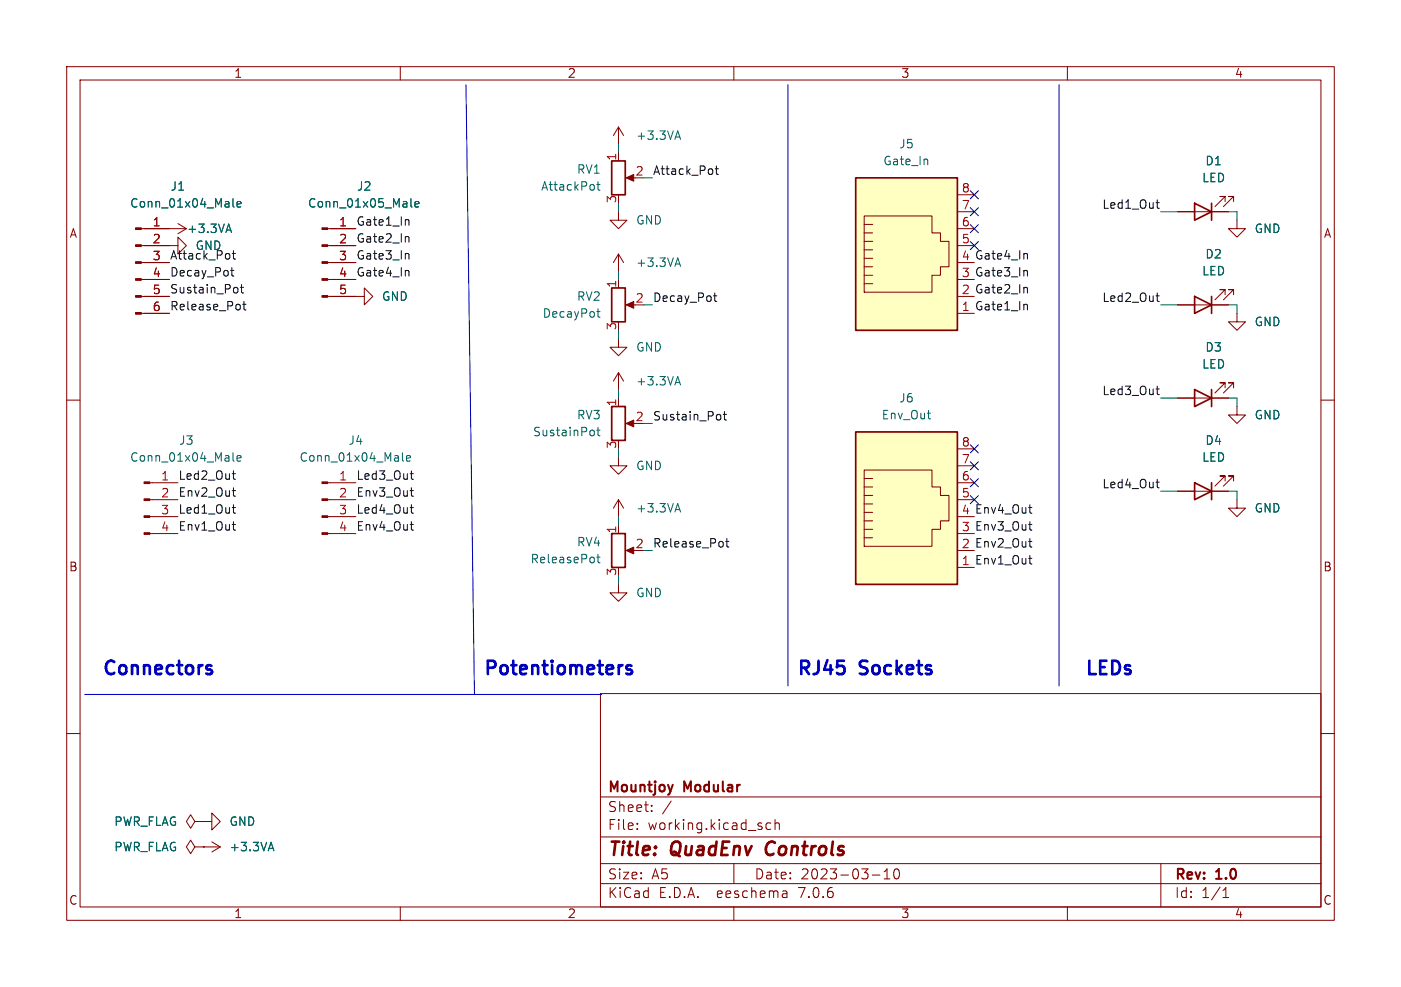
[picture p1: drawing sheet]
<svg xmlns="http://www.w3.org/2000/svg" width="210mm" height="148mm" viewBox="0 0 210 148" stroke-linecap="round" stroke-linejoin="round" font-family="sans-serif">
<g fill="none" stroke="#840000" stroke-width=".15">
<path d="M10 10h190v128h-190zM12 12h186v124h-186zM60 10v2M92.7 19.1v2.5M92.7 19.1l-.8 1.2M92.7 19.1l.8 1.2M110 10v2M160 10v2M21.2 36.8h5.5v1.3l1.2-1.3-1.2-1.2v1.2M21.2 34.3h6.7M21.2 39.4h4.2M26.7 33.5l1.2 .8"/>
<path d="M27.9 34.3l-1.2 .8M49.1 36.8h4.2M49.1 34.3h4.2M49.1 39.4h4.2M92.7 31.8v1.2h-1.3l1.3 1.3 1.3-1.3h-1.3M92.7 22.9v1.2M92.7 38.1v2.5M92.7 38.1l-.8 1.3M92.7 38.1l.8 1.3M94.2 26.7h1M129.5 38.7h1.3M129.5 37.5h1.3"/>
<path d="M129.5 36.2h1.3M129.5 32.4h10.2v2.5h1.3v1.3h1.2v3.8h-1.2v1.3h-1.3v2.5h-10.2zM129.5 34.9h1.3M129.5 33.7h1.3M143.5 36.8h2.5M143.5 34.3h2.5M143.5 31.8h2.5M143.5 29.2h2.5M176.5 31.8h7.6M183.6 30.2v-.7h-.7h.7l-1.5 1.5M184.9 30.2v-.7h-.8h.8l-1.5 1.5M185.4 33v1.3h-1.3l1.3 1.3 1.3-1.3h-1.3"/>
<path d="M10 60h2M21.2 47h4.2M21.2 41.9h4.2M21.2 44.5h4.2M49.1 44.5h5.5v1.2l1.3-1.2-1.3-1.3v1.3M49.1 41.9h4.2M92.7 50.8v1.3h-1.3l1.3 1.2 1.3-1.2h-1.3M92.7 41.9v1.3M92.7 55.9v2.5M92.7 59.7v1.3M92.7 55.9l-.8 1.3M92.7 55.9l.8 1.3"/>
<path d="M94.2 45.7h1M129.5 42.5h1.3M129.5 41.3h1.3M129.5 40h1.3M143.5 47h2.5M143.5 41.9h2.5M176.5 45.7h7.6M176.5 59.7h7.6M183.6 44.2v-.8h-.7h.7l-1.5 1.6M183.6 58.2v-.8h-.7h.7l-1.5 1.5M184.9 44.2v-.8h-.8h.8l-1.5 1.6M184.9 58.2v-.8h-.8h.8l-1.5 1.5"/>
<path d="M185.4 47v1.3h-1.3l1.3 1.2 1.3-1.2h-1.3M198 60h2M22.5 74.9h4.2M22.5 72.4h4.2M22.5 77.5h4.2M49.1 74.9h4.2M49.1 72.4h4.2M49.1 77.5h4.2M92.7 68.6v1.3h-1.3l1.3 1.2 1.3-1.2h-1.3M92.7 74.9v2.6M92.7 78.7v1.3M92.7 74.9l-.8 1.3"/>
<path d="M92.7 74.9l.8 1.3M94.2 63.5h1M129.5 79.4h1.3M129.5 78.1h1.3M129.5 76.8h1.3M129.5 75.6h1.3M129.5 74.3h1.3M129.5 70.5h10.2v2.5h1.3v1.3h1.2v3.8h-1.2v1.3h-1.3v2.5h-10.2zM129.5 73h1.3M129.5 71.8h1.3M143.5 74.9h2.5M143.5 72.4h2.5"/>
<path d="M143.5 69.9h2.5M143.5 67.3h2.5M176.5 73.7h7.6M183.6 72.1v-.7h-.7h.7l-1.5 1.5M184.9 72.1v-.7h-.8h.8l-1.5 1.5M185.4 61v1.2h-1.3l1.3 1.3 1.3-1.3h-1.3M185.4 74.9v1.3h-1.3l1.3 1.3 1.3-1.3h-1.3M22.5 80h4.2M49.1 80h4.2M92.7 87.6v1.3h-1.3l1.3 1.3 1.3-1.3h-1.3M94.2 82.6h1M129.5 80.6h1.3"/>
<path d="M143.5 85.1h2.5M143.5 80h2.5M10 110h2M90 104h108v32h-108zM90 119.5h108M198 110h2M29.2 123.2l-.6-1-.7 1 .7 1 .6-1h1.3M29.2 127l-.6-1-.7 1 .7 1 .6-1h1.3M30.5 123.2h.1M30.5 127h.1M30.5 123.2h1.2v1.3l1.3-1.3-1.3-1.3v1.3M30.5 127h2.5"/>
<path d="M31.7 126.2l1.3 .8M33 127l-1.3 .8M60 136v2M90 132.5h108M90 129.5h108M90 125.5h108M95.5 124.2v.2M95.5 123.5v.1M97.7 121.5v.2M97.7 120.8v.1M100.6 120.1l-1.3 1.9M110 136v2"/>
<path d="M110 129.5v3M115.5 123.5l-.4-.1-.3 .3v.4l.2 .2h.5M116.2 123.5a.37 .37 0 0 1 .6 .1v.8M116.2 122.9v1.5M117.9 133.7l.1 .9M118 134.5l-.2 .1M118 133.9l-.2 .1M130.8 131.2h1.1M132.5 131.8h.9M132.5 130.7l.5-.4v1.5M134.2 130.4l.3-.1a.94 .94 0 0 1 0 1.5h-.2a1 1 0 0 1-.1-1.4zM160 136v2"/>
<path d="M174 129.5v6.5M183.3 134.6h.9M183.3 133.5l.5-.4v1.5"/>
</g>
<path d="M115.1 126.5a1.27 1.27 0 0 0 0 1.6" fill="none" stroke="#840000" stroke-width=".4"/>
<g fill="none" stroke="#840000" stroke-width=".25">
<path d="M91.7 24.1h2v5.1h-2zM128.3 26.7h15.2v22.8h-15.2zM179.1 30.5l2.5 1.3-2.5 1.2zM181.6 30.5v2.5M91.7 43.2h2v5.1h-2zM179.1 44.5l2.5 1.2-2.5 1.3zM179.1 58.4l2.5 1.3-2.5 1.3zM181.6 44.5v2.5M181.6 58.4v2.6M91.7 61h2v5h-2zM128.3 64.8h15.2v22.8h-15.2zM179.1 72.4l2.5 1.3-2.5 1.2z"/>
<path d="M181.6 72.4v2.5M91.7 80h2v5.1h-2z"/>
</g>
<g fill="#840000" stroke="#840000" stroke-width=".15">
<path d="M93.9 45.7l1.1-.5v1z"/>
<path d="M93.9 63.5l1.1-.5v1z"/>
<path d="M93.9 26.7l1.1-.5v1z"/>
<path d="M48.3 79.9h.8v.2h-.8z"/>
<path d="M48.3 77.3h.8v.3h-.8z"/>
<path d="M48.3 74.8h.8v.3h-.8z"/>
<path d="M48.3 72.3h.8v.2h-.8z"/>
<path d="M20.3 46.9h.9v.2h-.9z"/>
<path d="M20.3 44.3h.9v.3h-.9z"/>
<path d="M20.3 41.8h.9v.2h-.9z"/>
<path d="M20.3 39.2h.9v.3h-.9z"/>
<path d="M20.3 36.7h.9v.3h-.9z"/>
<path d="M20.3 34.2h.9v.2h-.9z"/>
<path d="M48.3 44.3h.8v.3h-.8z"/>
<path d="M48.3 41.8h.8v.2h-.8z"/>
<path d="M48.3 39.2h.8v.3h-.8z"/>
<path d="M48.3 36.7h.8v.3h-.8z"/>
<path d="M48.3 34.2h.8v.2h-.8z"/>
<path d="M21.6 79.9h.9v.2h-.9z"/>
<path d="M21.6 77.3h.9v.3h-.9z"/>
<path d="M21.6 74.8h.9v.3h-.9z"/>
<path d="M21.6 72.3h.9v.2h-.9z"/>
<path d="M93.9 82.6l1.1-.6v1.1z"/>
</g>
<g fill="none" stroke="#006464" stroke-width=".15">
<path d="M101.6 19.6l.4 1.3M34 34.5h.6M34.3 33.6l.4 1.3M34.9 29.8v1.1l.2 .2M35.5 30.6l.6-.1v-.2l-.4-.1-.2 .2 .1 .6h.5M61.6 29.8v1.1l.2 .2M62.2 30.6l.6-.1-.1-.2-.3-.1-.2 .2 .1 .6h.4M89.5 27.7h.4M89.6 27.2v1.1l.3 .2M101.3 20.5h.6M101.3 39.6h.6M101.6 38.7l.4 1.2"/>
<path d="M89.5 46.7h.4M89.6 46.3v1.1l.3 .2M101.3 57.4h.6M101.6 56.5l.4 1.2M34.9 67.9v1.1l.2 .2M35.5 68.7l.6-.1v-.2l-.4-.1-.2 .2 .1 .6h.5M60.3 67.9v1.1l.2 .2M60.9 68.7l.6-.1v-.2l-.4-.1-.2 .2 .1 .6h.5M88.8 64.5l.3 .2v.4l-.3 .2M89.5 64.5h.4M89.6 64.1v1.1l.3 .1M101.3 76.4h.6"/>
<path d="M101.6 75.5l.4 1.3M89.5 83.6h.4M89.6 83.1v1.1l.3 .2M40.3 127.2h.6M40.6 126.3l.5 1.3"/>
</g>
<g fill="#ffffc2" stroke="#ffffc2" stroke-width=".15">
<path d="M128.3 26.7h15.2v22.8h-15.2z"/>
<path d="M128.3 64.8h15.2v22.8h-15.2z"/>
</g>
<g fill="none" stroke="#0f0f0f" stroke-width=".15">
<path d="M34.8 38h.5M35 37.6v1.1l.3 .2M61.1 38l.2 .2v.7M61.1 32.9l.2 .2v.7M61.1 35.5l.2 .2v.6M107.2 25.3h.5M107.4 24.9v1.1l.3 .2M153.8 38l.2 .2v.7M173.3 30.4h.5M173.5 31.1l.3 .1M34.6 40.6h.5M34.8 40.1v1.1l.3 .2"/>
<path d="M35.4 43.1l.3 .2v.4l-.3 .2M36 43.1h.5M36.2 42.7v1.1l.3 .1M36.4 45.6h.5M36.6 45.2v1.1l.3 .2M61.1 40.6l.2 .1v.7M107 44.4h.4M107.1 43.9v1.1l.3 .2M153.8 40.6l.2 .1v.7M153.8 43.1l.2 .2v.6M153.8 45.6l.2 .2v.7M173.3 58.3h.5"/>
<path d="M173.3 44.4h.5M173.5 59l.3 .2M173.5 45l.3 .2M34.8 73.6h.5M34.8 78.7h.5M34.8 71h.5M34.8 76.1h.5M35 71.7l.3 .2M35 76.8l.3 .2M35.1 74.4h.2M35.1 79.4l.2 .1M61.5 73.6h.5"/>
<path d="M61.5 78.7h.5M61.5 71h.5M61.5 76.1h.5M61.7 71.7l.3 .2M61.7 76.8l.3 .2M61.7 74.4h.3M61.7 79.4l.3 .1M107.8 62.1l.3 .3v.3l-.3 .3M108.4 62.1h.5M108.6 61.7v1.1l.3 .2M154.2 78.7h.5M154.2 76.1h.5"/>
<path d="M154.4 79.4l.3 .1M154.4 76.9l.3 .1M173.3 72.3h.5M173.5 73l.3 .1M108.8 81.2h.5M109 80.8v1.1l.3 .1M154.2 83.7h.5M154.2 81.2h.5M154.4 84.5l.3 .1M154.4 82h.3"/>
</g>
<path d="M31.5 99.8h.2M94.7 99.8h-.5l-.3 .2 .1 .3 .7 .2v.2v.3l-.2 .1-.6-.1M31.5 100.4l.3 .3-.1 .3-.2 .1" fill="none" stroke="#0000c2" stroke-width=".4"/>
<path d="M69.8 12.7l1.3 91.4M118.1 12.7v90.2M158.7 12.7v90.2M12.7 104.1h77.5" fill="none" stroke="#0000c2" stroke-width=".15"/>
<g fill="none" stroke="#009600" stroke-width=".15">
<path d="M92.7 21.6v1.3M92.7 30.5v1.3M96.5 26.7h1.3M174 31.8h2.5M184.1 31.8h1.3v1.2M92.7 40.6v1.3M92.7 49.5v1.3M92.7 58.4v1.3M96.5 45.7h1.3M174 59.7h2.5M174 45.7h2.5M184.1 59.7h1.3v1.3"/>
<path d="M184.1 45.7h1.3v1.3M92.7 67.3v1.3M92.7 77.5v1.2M96.5 63.5h1.3M174 73.7h2.5M184.1 73.7h1.3v1.2M92.7 86.4v1.2M96.5 82.6h1.3"/>
</g>
<g fill="none" stroke="#000084" stroke-width=".15">
<path d="M145.4 28.6l1.3 1.2M145.4 36.2l1.3 1.2M145.4 33.7l1.3 1.2M145.4 31.1l1.3 1.3M146.7 28.6l-1.3 1.2M146.7 36.2l-1.3 1.2M146.7 33.7l-1.3 1.2M146.7 31.1l-1.3 1.3M145.4 71.8l1.3 1.2M145.4 69.2l1.3 1.3M145.4 66.7l1.3 1.2M145.4 74.3l1.3 1.2"/>
<path d="M146.7 71.8l-1.3 1.2M146.7 69.2l-1.3 1.3M146.7 66.7l-1.3 1.2M146.7 74.3l-1.3 1.2"/>
</g>
<g font-size="2.8" fill="#0000c2">
<text x="15.2" y="101.4">Connectors</text>
<text x="72.4" y="101.4">Potentiometers</text>
<text x="119.4" y="101.4">RJ45</text>
<text x="129" y="101.4">Sockets</text>
<text x="162.6" y="101.4">LEDs</text>
</g>
<g font-size="2.8" fill="#840000">
<text x="91" y="128.9">Title:</text>
<text x="100.7" y="128.9">QuadEnv</text>
<text x="115.7" y="128.9">Controls</text>
</g>
<g font-size="2.1" fill="#840000">
<text x="91" y="119.2">Mountjoy</text>
<text x="102.6" y="119.2">Modular</text>
<text x="91" y="124.7">File:</text>
<text x="91" y="122">Sheet:</text>
<text x="97.1" y="124.7">working.kicad_sch</text>
<text x="91" y="134.9">KiCad</text>
<text x="91" y="132.1">Size:</text>
<text x="97.7" y="132.1">A5</text>
<text x="98.7" y="134.9">E.D.A.</text>
<text x="107.6" y="134.9">eeschema</text>
<text x="113" y="132.1">Date:</text>
<text x="120" y="134.9">7.0.6</text>
<text x="120" y="132.1">2023-03-10</text>
<text x="176" y="132.3">Rev:</text>
<text x="176" y="134.9">Id:</text>
<text x="180.1" y="134.9">1/1</text>
<text x="182.4" y="132.3">1.0</text>
</g>
<g font-size="1.8" fill="#840000">
<text x="35" y="11.9">1</text>
<text x="85" y="11.9">2</text>
<text x="135" y="11.9">3</text>
<text x="185" y="11.9">4</text>
<text x="10.3" y="35.9">A</text>
<text x="198.4" y="35.9">A</text>
<text x="10.3" y="85.9">B</text>
<text x="198.3" y="85.9">B</text>
<text x="10.3" y="135.9">C</text>
<text x="35" y="137.9">1</text>
<text x="85" y="137.9">2</text>
<text x="135" y="137.9">3</text>
<text x="185" y="137.9">4</text>
<text x="198.3" y="135.9">C</text>
</g>
<g font-size="1.8" fill="#006464">
<text x="95.3" y="21.2">+3.3VA</text>
<text x="134.7" y="22.5">J5</text>
<text x="25.5" y="28.8">J1</text>
<text x="53.4" y="28.8">J2</text>
<text x="81" y="28.8">AttackPot</text>
<text x="86.4" y="26.3">RV1</text>
<text x="132.3" y="25">Gate_In</text>
<text x="180.1" y="27.5">LED</text>
<text x="180.6" y="25">D1</text>
<text x="19.4" y="31.3">Conn_01x04_Male</text>
<text x="27.9" y="35.2">+3.3VA</text>
<text x="46.1" y="31.3">Conn_01x05_Male</text>
<text x="95.3" y="33.9">GND</text>
<text x="188" y="35.2">GND</text>
<text x="29.2" y="37.7">GND</text>
<text x="95.3" y="40.2">+3.3VA</text>
<text x="180.1" y="41.5">LED</text>
<text x="180.6" y="39">D2</text>
<text x="57.2" y="45.3">GND</text>
<text x="81.2" y="47.9">DecayPot</text>
<text x="86.4" y="45.3">RV2</text>
<text x="95.3" y="52.9">GND</text>
<text x="180.6" y="52.9">D3</text>
<text x="188" y="49.1">GND</text>
<text x="95.3" y="58">+3.3VA</text>
<text x="180.1" y="55.5">LED</text>
<text x="79.8" y="65.6">SustainPot</text>
<text x="86.4" y="63.1">RV3</text>
<text x="132.1" y="63.1">Env_Out</text>
<text x="134.7" y="60.6">J6</text>
<text x="188" y="63.1">GND</text>
<text x="19.4" y="69.4">Conn_01x04_Male</text>
<text x="26.7" y="66.9">J3</text>
<text x="44.8" y="69.4">Conn_01x04_Male</text>
<text x="52.1" y="66.9">J4</text>
<text x="95.3" y="70.7">GND</text>
<text x="180.1" y="69.4">LED</text>
<text x="180.6" y="66.9">D4</text>
<text x="95.3" y="77.1">+3.3VA</text>
<text x="188" y="77.1">GND</text>
<text x="86.4" y="82.1">RV4</text>
<text x="79.4" y="84.7">ReleasePot</text>
<text x="95.3" y="89.8">GND</text>
<text x="17" y="124.1">PWR_FLAG</text>
<text x="34.3" y="124.1">GND</text>
<text x="17" y="127.9">PWR_FLAG</text>
<text x="34.3" y="127.9">+3.3VA</text>
</g>
<g font-size="1.8" fill="#a90000">
<text x="92.5" y="24.2" transform="rotate(-90 92.5 24.2)">1</text>
<text x="95.2" y="26.4">2</text>
<text x="144.1" y="29">8</text>
<text x="22.8" y="34">1</text>
<text x="50.7" y="34">1</text>
<text x="92.5" y="30.6" transform="rotate(-90 92.5 30.6)">3</text>
<text x="144.1" y="34">6</text>
<text x="144.1" y="31.5">7</text>
<text x="22.8" y="36.6">2</text>
<text x="22.8" y="39.1">3</text>
<text x="22.8" y="41.7">4</text>
<text x="50.7" y="36.6">2</text>
<text x="50.7" y="39.1">3</text>
<text x="50.7" y="41.7">4</text>
<text x="144.1" y="36.6">5</text>
<text x="22.8" y="44.2">5</text>
<text x="22.8" y="46.7">6</text>
<text x="50.7" y="44.2">5</text>
<text x="92.5" y="43.3" transform="rotate(-90 92.5 43.3)">1</text>
<text x="95.2" y="45.5">2</text>
<text x="92.5" y="49.6" transform="rotate(-90 92.5 49.6)">3</text>
<text x="92.5" y="61" transform="rotate(-90 92.5 61)">1</text>
<text x="95.2" y="63.2">2</text>
<text x="92.5" y="67.4" transform="rotate(-90 92.5 67.4)">3</text>
<text x="144.1" y="69.6">7</text>
<text x="144.1" y="67.1">8</text>
<text x="24.1" y="72.1">1</text>
<text x="24.1" y="74.7">2</text>
<text x="24.1" y="77.2">3</text>
<text x="50.7" y="72.1">1</text>
<text x="50.7" y="74.7">2</text>
<text x="50.7" y="77.2">3</text>
<text x="144.1" y="74.7">5</text>
<text x="144.1" y="72.1">6</text>
<text x="24.1" y="79.8">4</text>
<text x="50.7" y="79.8">4</text>
<text x="92.5" y="80.1" transform="rotate(-90 92.5 80.1)">1</text>
<text x="95.2" y="82.3">2</text>
<text x="92.5" y="86.4" transform="rotate(-90 92.5 86.4)">3</text>
</g>
<g font-size="1.8" fill="#0f0f0f">
<text x="97.8" y="26.3">Attack_Pot</text>
<text x="53.3" y="33.9">Gate1_In</text>
<text x="165.1" y="31.4">Led1_Out</text>
<text x="25.4" y="39">Attack_Pot</text>
<text x="25.4" y="41.6">Decay_Pot</text>
<text x="53.3" y="39">Gate3_In</text>
<text x="53.3" y="36.5">Gate2_In</text>
<text x="53.3" y="41.6">Gate4_In</text>
<text x="144.1" y="41.7">3 Gate3_In</text>
<text x="144.1" y="39.1">4 Gate4_In</text>
<text x="25.4" y="44.1">Sustain_Pot</text>
<text x="25.4" y="46.6">Release_Pot</text>
<text x="97.8" y="45.4">Decay_Pot</text>
<text x="144.1" y="46.7">1 Gate1_In</text>
<text x="144.1" y="44.2">2 Gate2_In</text>
<text x="165.1" y="45.4">Led2_Out</text>
<text x="165.1" y="59.3">Led3_Out</text>
<text x="97.8" y="63.2">Sustain_Pot</text>
<text x="26.7" y="72">Led2_Out</text>
<text x="26.7" y="74.6">Env2_Out</text>
<text x="26.7" y="77.1">Led1_Out</text>
<text x="53.3" y="77.1">Led4_Out</text>
<text x="53.3" y="72">Led3_Out</text>
<text x="53.3" y="74.6">Env3_Out</text>
<text x="144.1" y="77.2">4 Env4_Out</text>
<text x="165.1" y="73.3">Led4_Out</text>
<text x="26.7" y="79.7">Env1_Out</text>
<text x="53.3" y="79.7">Env4_Out</text>
<text x="97.8" y="82.2">Release_Pot</text>
<text x="144.1" y="82.3">2 Env2_Out</text>
<text x="144.1" y="79.8">3 Env3_Out</text>
<text x="144.1" y="84.8">1 Env1_Out</text>
</g>
</svg>
